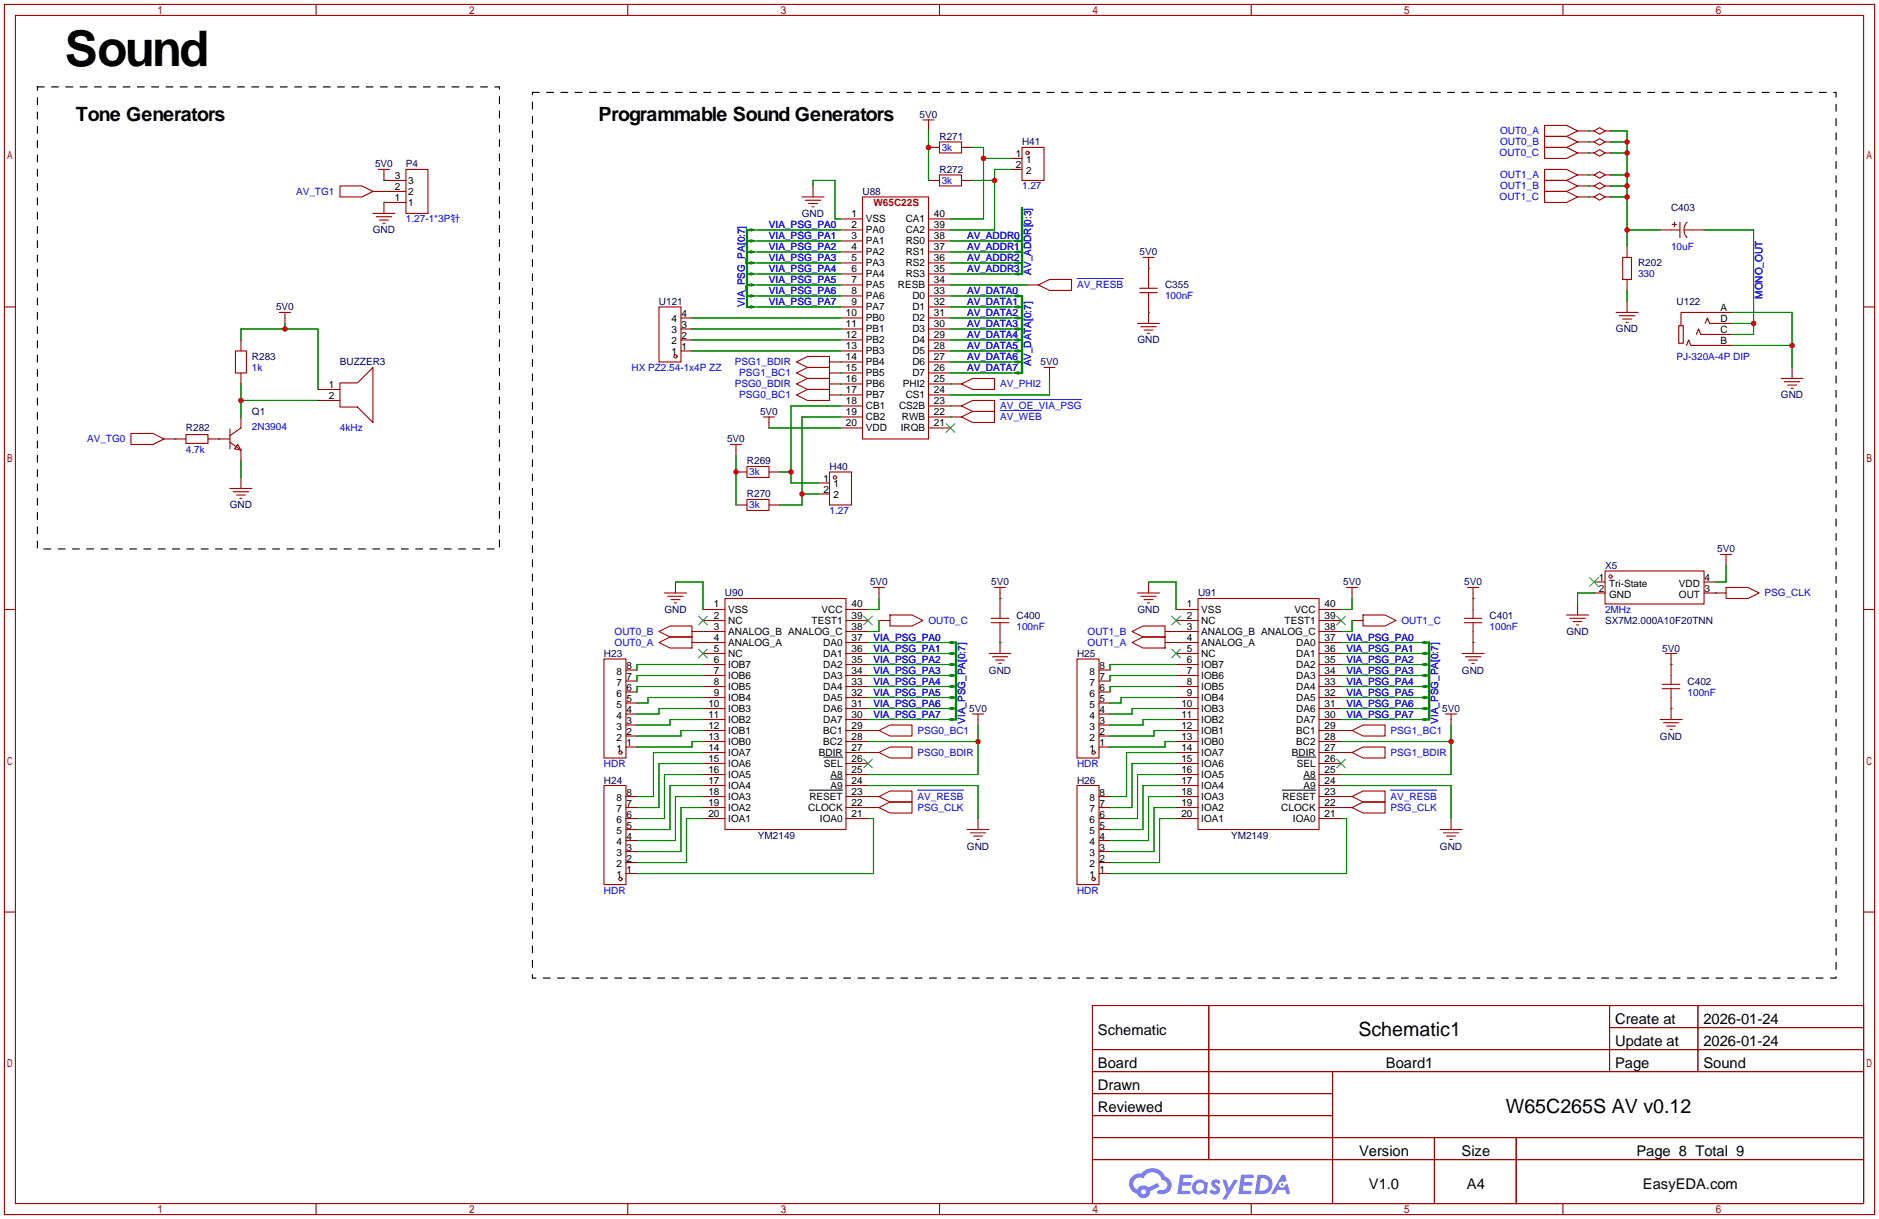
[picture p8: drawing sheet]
<svg xmlns="http://www.w3.org/2000/svg" width="434mm" height="281mm" viewBox="0 0 434 281" stroke-linecap="round" stroke-linejoin="round" font-family="sans-serif">
<g fill="none" stroke="#a10000" stroke-width=".25">
<path d="M1 1h431.8v279.4h-431.8zM3.6 3.6h426.7v274.3h-426.7zM73 1v2.6M144.9 1v2.6M216.9 1v2.6M288.9 1v2.6M360.8 1v2.6M1 70.9h2.6M430.3 70.9h2.5M1 140.7h2.6M430.3 140.7h2.5M1 210.6h2.6"/>
<path d="M430.3 210.6h2.5M252.2 232.2h178.1v45.7h-178.1zM279.1 232.2v35.5M371.6 232.2v15.2M371.6 237.2h58.7M392 232.2v15.2M252.2 242.3h178.1M252.2 247.4h178.1M252.2 252.5h55.5M252.2 257.6h55.5M307.7 247.4v30.5M73 277.9v2.5"/>
<path d="M144.9 277.9v2.5M216.9 277.9v2.5M252.2 262.6h178.1M252.2 267.7h178.1M288.9 277.9v2.5M331.2 262.6v15.3M350.1 262.6v15.3M360.8 277.9v2.5"/>
</g>
<g fill="#5487ff">
<path d="M280 272.6a1.3 1.3 0 0 1 1.8 .2l-.4 .7a.54 .54 0 0 0-.9-.3l.1 .2a1.28 1.28 0 0 1 .8 2 1.53 1.53 0 0 1-2.2-.2l.5-.6 .8 .4a.31 .31 0 0 0 .4-.3 .31 .31 0 0 0-.3-.3 1.12 1.12 0 0 1-.6-1.8z"/>
<path d="M282.2 272.4h.9l.6 1.9 1.2-1.9h.9l-2.7 4.5h-.9l1-1.7z"/>
<path d="M272.5 271.2h2.2a.46 .46 0 0 1 .5 .1 .46 .46 0 0 1 .1 .5l-.3 .2h-1.8l-.1 .9h1.6a.4 .4 0 0 1 .4 .5 .4 .4 0 0 1-.4 .3h-1.7l-.2 1.2h1.4a.46 .46 0 0 1 .5 .1 .46 .46 0 0 1 .1 .5l-.3 .2h-2.7z"/>
<path d="M286.6 271.2h2.2a.47 .47 0 0 1 .5 .1 .47 .47 0 0 1 .1 .5l-.3 .2h-1.8l-.1 .9h1.6a.4 .4 0 0 1 .4 .5 .4 .4 0 0 1-.4 .3h-1.7l-.2 1.2h1.4a.46 .46 0 0 1 .5 .1 .46 .46 0 0 1 .1 .5l-.3 .2h-2.7z"/>
<path d="M296 271.2h.7l.4 1.4-.7 .3a.75 .75 0 0 0-1.1 .3 .75 .75 0 0 0 .5 1 .75 .75 0 0 0 .9-.6l.5-.3 .7 2.4h-.9l-.2-1h-1.9l-.5 1h-.9z"/>
<path d="M290.4 271.2l-.7 4.5h1.5a2.27 2.27 0 0 0 2.6-2.3 2.27 2.27 0 0 0-2.7-2.2zM291.1 272a1.5 1.5 0 0 1 1.8 1.5 1.5 1.5 0 0 1-1.9 1.4h-.3z"/>
<path d="M275.8 272.8a1.6 1.6 0 0 0-.3 2.3 1.6 1.6 0 0 0 2.3 .2l.8 .4 .3-2.5-.2-.3h-.5a1.58 1.58 0 0 0-2.4-.1zM276.4 273.4a.99 .99 0 0 1 1.6 .5 .99 .99 0 0 1-1.3 1.1 .98 .98 0 0 1-.3-1.6z"/>
<path d="M261.4 271.6a2.37 2.37 0 0 0 1.2 4 1.54 1.54 0 0 0 1.7 1 1.54 1.54 0 0 0 1.3-1.6l2.1-1.1-.5-.8-2 1.1a1.57 1.57 0 0 0-2.6 .5 1.5 1.5 0 0 1-.8-2.1 1.5 1.5 0 0 1 2.2-.6 2.23 2.23 0 0 1 2.3-1.4 2.23 2.23 0 0 1 2 1.9 1.16 1.16 0 0 1 1.2 1 1.16 1.16 0 0 1-1.1 1.3h-.6a.47 .47 0 0 0-.6 .4 .47 .47 0 0 0 .4 .5 2.14 2.14 0 0 0 2.7-1.3 2.14 2.14 0 0 0-1.3-2.8 3.2 3.2 0 0 0-5.5-.7l-1.1 .1zM263.4 275.2a.6 .6 0 0 1 1.2 0 .6 .6 0 0 1-1.2 0z"/>
<circle cx="296" cy="273.5" r=".28"/>
</g>
<g fill="none" stroke="#a10000" stroke-width=".25">
<path d="M87.4 39.1h2.5M88.6 39.1v2.6h5.1M93.7 39.1h5.1v10.2h-5.1zM213.1 27.7h2.5M214.4 34h2.5M214.4 27.7v2.5M216.9 32.8h5.1v2.5h-5.1zM222 34h2.5M233.4 39.1h2.6M233.4 36.6h2.6M236 34h5v7.7h-5zM356.6 29h5.1l2.5 1.2-2.5 1.3h-5.1z"/>
<path d="M356.6 31.5h5.1l2.5 1.3-2.5 1.2h-5.1zM356.6 34h5.1l2.5 1.3-2.5 1.3h-5.1zM356.6 39.1h5.1l2.5 1.3-2.5 1.3h-5.1zM364.2 30.2h3.8M364.2 32.8h3.8M364.2 35.3h3.8M368 30.2l1.3-.7 1.3 .7-1.3 .8zM368 32.8l1.3-.8 1.3 .8-1.3 .7zM368 35.3l1.3-.8 1.3 .8-1.3 .8zM370.6 30.2h1.3M370.6 32.8h1.3M370.6 35.3h1.3"/>
<path d="M78.5 42.9h5.1l2.5 1.3-2.5 1.3h-5.1zM86.1 44.2h7.6M86.1 49.3h5.1M86.9 50h3.5M87.6 50.8h2.1M88.4 51.6h.5M93.7 46.7h-5.1v2.6M185.2 45.5h5M185.9 46.2h3.6M186.7 47h2M187.5 47.8h.5M187.7 42.9v2.6"/>
<path d="M194.1 50.5h5M194.1 53.1h5M194.1 55.6h5M194.1 58.2h5M199.1 45.5h15.3v55.8h-15.3zM214.4 50.5h5.1M214.4 53.1h5.1M214.4 55.6h5.1M214.4 58.2h5.1M214.4 41.7h2.5M216.9 40.4h5.1v2.5h-5.1zM222 41.7h2.5"/>
<path d="M263.9 59.4h2.5M265.2 59.4v7.1M356.6 41.7h5.1l2.5 1.2-2.5 1.3h-5.1zM356.6 44.2h5.1l2.5 1.3-2.5 1.2h-5.1zM364.2 45.5h3.8M364.2 40.4h3.8M364.2 42.9h3.8M368 40.4l1.3-.8 1.3 .8-1.3 .7zM368 42.9l1.3-.7 1.3 .7-1.3 .8zM368 45.5l1.3-.8 1.3 .8-1.3 .7zM370.6 45.5h1.3M370.6 40.4h1.3"/>
<path d="M370.6 42.9h1.3M374.6 59.4h2.1v5.1h-2.1zM375.7 56.9v2.5M383.3 53.1h4.6M386.1 51.8h1M386.6 51.3v1M387.9 51.3v3.6M388.9 53.1h4.5M389.5 51.3a2.54 2.54 0 0 0 0 3.5M55.6 78.5v2.5M64.5 72.1h2.6M65.8 72.1v2.6"/>
<path d="M152.1 70.9h5.1v12.7h-5.1zM157.2 73.4h2.6M157.2 75.9h2.6M157.2 78.5h2.6M194.1 60.7h5M194.1 63.2h5M194.1 65.8h5M194.1 68.3h5M194.1 70.9h5M194.1 73.4h5M194.1 75.9h5M194.1 78.5h5"/>
<path d="M214.4 60.7h5.1M214.4 63.2h5.1M214.4 65.8h5.1M214.4 68.3h5.1M214.4 70.9h5.1M214.4 73.4h5.1M214.4 75.9h5.1M214.4 78.5h5.1M237.2 65.8h2.6M239.8 65.8l2.5-1.3h5.1v2.6h-5.1zM262.6 74.7h5.1M263.1 67.6h4.1"/>
<path d="M263.1 66.5h4.1M263.4 75.4h3.6M264.2 76.2h2M264.9 77h.5M265.2 67.6v7.1M373.1 72.1h5.1M373.9 72.9h3.5M374.6 73.7h2.1M375.4 74.4h.5M375.7 64.5v2.6M375.7 69.6v2.5M387.6 75.2h1v4h-1z"/>
<path d="M389.4 79.8l.5-1.3 .5 1.3h9.4M391.7 77.2l.5-1.3 .5 1.3h7.1M393.7 74.7l.5-1.3 .5 1.3h5.1M399.8 72.1h-11.7v3.1M53.1 99.1v4.5M54.4 81h2.5v5.1h-2.5zM55.6 86.1v2.5M55.6 96.3v2.5l-2.5 1.8M73.4 92.5h5.1M73.4 89.9h5.1M78.5 88.4h4l3.6-3.6v12.7l-3.6-3.5h-4zM157.2 81h2.6"/>
<path d="M176.3 96.3h2.5M177.5 96.3v2.5M183.9 91.2l2.5-1.3h5.1v2.6h-5.1zM183.9 88.6l2.5-1.2h5.1v2.5h-5.1zM183.9 86.1l2.5-1.3h5.1v2.6h-5.1zM183.9 83.6l2.5-1.3h5.1v2.5h-5.1zM191.5 83.6h7.6M191.5 86.1h7.6M191.5 88.6h7.6M191.5 91.2h7.6M194.1 81h5M194.1 93.7h5"/>
<path d="M194.1 96.3h5M194.1 98.8h5M214.4 81h5.1M214.4 83.6h5.1M214.4 86.1h5.1M214.4 88.6h7.6M214.4 91.2h5.1M214.4 93.7h7.6M214.4 96.3h7.6M214.4 98.8h5.1M222 88.6l2.5-1.2h5.1v2.5h-5.1zM222 96.3l2.5-1.3h5.1v2.5h-5.1z"/>
<path d="M222 93.7l2.5-1.2h5.1v2.5h-5.1zM241 84.8h2.6M242.3 84.8v2.6M411.2 87.4h5.1M412 88.1h3.5M412.7 88.9h2.1M413.5 89.7h.5M413.8 84.8v2.6M30.2 100.1h5.1l2.5 1.2-2.5 1.3h-5.1zM37.8 101.3h5.1M42.9 100.3h5.1v2.1h-5.1zM48 101.3h5.1"/>
<path d="M53.1 112.8h5.1M53.1 102.1l2.5 1.8M53.8 113.5h3.6M54.6 114.3h2M54.9 102.6l.7 1.3-1.5-.3zM55.4 115.1h.5M55.6 103.9v2.5M55.6 110.2v2.6M168.7 102.6h2.5M169.9 109h2.6M169.9 116.6h2.6M169.9 102.6v2.6"/>
<path d="M172.5 107.7h5v2.5h-5zM172.5 115.3h5v2.6h-5zM177.5 109h2.6M177.5 116.6h2.6M189 111.5h2.5M189 114h2.5M191.5 109h5.1v7.6h-5.1zM153.4 136.9h5.1M154.2 137.7h3.5M154.9 138.4h2.1M155.7 139.2h.5M156 134.4v2.5"/>
<path d="M167.4 138.2h27.9v53.3h-27.9zM201.7 135.6h2.5M202.9 135.6v2.6M229.6 135.6h2.6M230.9 135.6v7.1M262.6 136.9h5.1M263.4 137.7h3.6M264.2 138.4h2M264.9 139.2h.5M265.2 134.4v2.5M276.6 138.2h27.9v53.3h-27.9zM310.9 135.6h2.5"/>
<path d="M312.2 135.6v2.6M338.8 135.6h2.6M340.1 135.6v7.1M364.2 139.4v2.6M368 134.4h2.6M368 136.9h2.6M370.6 131.8h22.8v7.6h-22.8zM393.4 134.4h2.6M393.4 136.9h5.1M397.3 128h2.5M398.5 135.6h5.1l2.5 1.3-2.5 1.3h-5.1zM398.5 128v2.6"/>
<path d="M139.4 152.1h5.1v22.9h-5.1zM144.5 159.8h2.6M144.5 157.2h2.6M144.5 154.7h2.6M152.1 145.8l2.6-1.3h5.1v2.6h-5.1zM152.1 148.3l2.6-1.2h5.1v2.5h-5.1zM159.8 145.8h7.6M159.8 148.3h7.6M162.3 140.7h5.1M162.3 143.3h5.1M162.3 150.9h5.1M162.3 153.4h5.1"/>
<path d="M162.3 156h5.1M162.3 158.5h5.1M195.3 140.7h5.1M195.3 143.3h5.1M195.3 145.8h5.1M195.3 148.3h5.1M195.3 150.9h5.1M195.3 153.4h5.1M195.3 156h5.1M195.3 158.5h5.1M202.9 143.3h2.6M205.5 142h5.1l2.5 1.3-2.5 1.2h-5.1z"/>
<path d="M228.3 150.9h5.1M228.9 143.8h4M228.9 142.7h4M229.1 151.6h3.6M229.9 152.4h2M230.6 153.2h.5M230.9 143.8v7.1M248.7 152.1h5v22.9h-5zM253.7 159.8h2.6M253.7 157.2h2.6M253.7 154.7h2.6M261.4 145.8l2.5-1.3h5.1v2.6h-5.1z"/>
<path d="M261.4 148.3l2.5-1.2h5.1v2.5h-5.1zM269 145.8h7.6M269 148.3h7.6M271.5 140.7h5.1M271.5 143.3h5.1M271.5 150.9h5.1M271.5 153.4h5.1M271.5 156h5.1M271.5 158.5h5.1M304.5 140.7h5.1M304.5 143.3h5.1M304.5 145.8h5.1"/>
<path d="M304.5 148.3h5.1M304.5 150.9h5.1M304.5 153.4h5.1M304.5 156h5.1M304.5 158.5h5.1M312.2 143.3h2.5M314.7 142h5.1l2.5 1.3-2.5 1.2h-5.1zM337.6 150.9h5M338.1 143.8h4M338.1 142.7h4M338.3 151.6h3.6M339.1 152.4h2"/>
<path d="M339.9 153.2h.5M340.1 143.8v7.1M361.7 142h5.1M362.5 142.7h3.5M363.2 143.5h2.1M364 144.3h.5M383.8 159h4.1M383.8 158h4.1M384.6 150.9h2.5M385.8 150.9v7.1M385.8 159v7.1M144.5 164.8h2.6"/>
<path d="M144.5 172.5h2.6M144.5 169.9h2.6M144.5 167.4h2.6M144.5 162.3h2.6M162.3 161h5.1M162.3 163.6h5.1M162.3 166.1h5.1M162.3 168.7h5.1M162.3 171.2h5.1M162.3 173.7h5.1M162.3 176.3h5.1M162.3 178.8h5.1"/>
<path d="M195.3 161h5.1M195.3 163.6h5.1M195.3 166.1h5.1M195.3 168.7h7.6M195.3 171.2h5.1M195.3 173.7h7.6M195.3 176.3h5.1M195.3 178.8h5.1M202.9 173.7l2.6-1.2h5.1v2.5h-5.1zM202.9 168.7l2.6-1.3h5.1v2.5h-5.1zM224.5 164.8h2.6M225.8 164.8v2.6"/>
<path d="M253.7 164.8h2.6M253.7 172.5h2.6M253.7 169.9h2.6M253.7 167.4h2.6M253.7 162.3h2.6M271.5 161h5.1M271.5 163.6h5.1M271.5 166.1h5.1M271.5 168.7h5.1M271.5 171.2h5.1M271.5 173.7h5.1M271.5 176.3h5.1"/>
<path d="M271.5 178.8h5.1M304.5 161h5.1M304.5 163.6h5.1M304.5 166.1h5.1M304.5 168.7h7.7M304.5 171.2h5.1M304.5 173.7h7.7M304.5 176.3h5.1M304.5 178.8h5.1M312.2 173.7l2.5-1.2h5.1v2.5h-5.1zM312.2 168.7l2.5-1.3h5.1v2.5h-5.1zM333.8 164.8h2.5"/>
<path d="M335 164.8v2.6M383.3 166.1h5.1M384 166.9h3.6M384.8 167.6h2M385.6 168.4h.5M139.4 181.4h5.1v22.8h-5.1zM144.5 183.9h2.6M144.5 186.4h2.6M144.5 189h2.6M144.5 191.5h2.6M144.5 199.1h2.6M144.5 196.6h2.6"/>
<path d="M144.5 194.1h2.6M162.3 181.4h5.1M162.3 183.9h5.1M162.3 186.4h5.1M162.3 189h5.1M195.3 181.4h5.1M195.3 183.9h7.6M195.3 186.4h7.6M195.3 189h5.1M202.9 186.4l2.6-1.2h5.1v2.5h-5.1zM202.9 183.9l2.6-1.3h5.1v2.6h-5.1zM223.3 191.5h5"/>
<path d="M224 192.3h3.6M224.8 193h2M225.6 193.8h.5M225.8 189v2.5M248.7 181.4h5v22.8h-5zM253.7 183.9h2.6M253.7 186.4h2.6M253.7 189h2.6M253.7 191.5h2.6M253.7 199.1h2.6M253.7 196.6h2.6M253.7 194.1h2.6"/>
<path d="M271.5 181.4h5.1M271.5 183.9h5.1M271.5 186.4h5.1M271.5 189h5.1M304.5 181.4h5.1M304.5 183.9h7.7M304.5 186.4h7.7M304.5 189h5.1M312.2 186.4l2.5-1.2h5.1v2.5h-5.1zM312.2 183.9l2.5-1.3h5.1v2.6h-5.1zM332.5 191.5h5.1M333.2 192.3h3.6"/>
<path d="M334 193h2M334.8 193.8h.5M335 189v2.5M144.5 201.7h2.6M253.7 201.7h2.6"/>
<circle cx="237.2" cy="35.3" r=".38"/>
<circle cx="156" cy="82.3" r=".38"/>
<circle cx="192.8" cy="110.2" r=".38"/>
<circle cx="371.9" cy="133.1" r=".38"/>
<circle cx="143.3" cy="173.7" r=".38"/>
<circle cx="252.5" cy="173.7" r=".38"/>
<circle cx="143.3" cy="202.9" r=".38"/>
<circle cx="252.5" cy="202.9" r=".38"/>
</g>
<g fill="none" stroke="#3c3" stroke-width=".25">
<path d="M218.4 97.8l2.1 2M220.5 97.8l-2.1 2M367 133.3l2.1 2.1M369.1 133.3l-2.1 2.1M161.3 142.2l2 2.1M161.3 149.9l2 2M163.3 142.2l-2 2.1M163.3 149.9l-2 2M199.4 142.2l2 2.1M201.4 142.2l-2 2.1M270.5 142.2l2 2.1M270.5 149.9l2 2"/>
<path d="M272.5 142.2l-2 2.1M272.5 149.9l-2 2M308.6 142.2l2 2.1M310.6 142.2l-2 2.1M199.4 175.3l2 2M201.4 175.3l-2 2M308.6 175.3l2 2M310.6 175.3l-2 2"/>
</g>
<path d="M172.5 53.1v17.8M236 48v15.2M236 68.3v17.8M220.7 148.3v17.8M329.9 148.3v17.8" fill="none" stroke="#008700" stroke-width=".51"/>
<g fill="none" stroke="#008700" stroke-width=".25">
<path d="M214.4 30.2v11.5M224.5 34h2.6v16.5h-7.6M227.1 36.6h6.3M233.4 39.1h-3.8v14h-10.1M366.8 30.2h.1M366.8 32.8h.1M366.8 35.3h.1M371.9 30.2h3.8v26.7M371.9 35.3h3.8M371.9 32.8h3.8M88.6 44.2h.1M88.6 46.7h.1"/>
<path d="M88.6 41.7h.1M174.2 55.6h19.9M174.2 58.2h19.9M174.2 53.1h19.9M187.7 42.9v-1.2h5.1v8.8h1.3M219.5 55.6h14.7M219.5 58.2h14.7M224.5 41.7h5.1M366.8 40.4h.1M366.8 42.9h.1M366.8 45.5h.1M371.9 45.5h3.8"/>
<path d="M371.9 42.9h3.8M371.9 40.4h3.8M375.7 53.1h7.6M393.4 53.1h11.5v24.1h-5.1M55.6 78.5v-2.6h17.8v14M65.8 74.7v1.2M159.8 73.4h34.3M159.8 75.9h34.3M159.8 78.5h34.3M174.2 68.3h19.9M174.2 70.9h19.9M174.2 60.7h19.9"/>
<path d="M174.2 63.2h19.9M174.2 65.8h19.9M219.5 68.3h14.7M219.5 70.9h14.7M219.5 73.4h14.7M219.5 75.9h14.7M219.5 78.5h14.7M219.5 60.7h14.7M219.5 63.2h14.7M219.5 65.8h17.7M265.2 62h.1M265.2 72.1h.1"/>
<path d="M375.7 67.1v2.5M399.8 72.1h14v12.7M399.8 79.8h14M399.8 74.7h5.1M55.6 88.6v7.7M55.6 92.5h17.8M159.8 81h34.3M177.5 98.8h16.6M194.1 91.2h.1M194.1 88.6h.1M194.1 86.1h.1M194.1 83.6h.1"/>
<path d="M194.1 96.3h-8.9v20.3h-5.1M194.1 93.7h-11.5v17.8h6.4M219.5 88.6h.1M219.5 96.3h.1M219.5 93.7h.1M219.5 81h14.7M219.5 83.6h14.7M219.5 86.1h14.7M242.3 87.4v3.8h-22.8M40.4 101.3h.1M50.5 101.3h.1M55.6 106.4v3.8"/>
<path d="M169.9 105.2v11.4M180.1 109h2.5M185.2 114h3.8M156 134.4h6.3v6.3M202.9 138.2v2.5h-2.5M230.9 138.2h.1M265.2 134.4h6.3v6.3M312.2 138.2v2.5h-2.6M340.1 138.2h.1M368 136.9h-3.8v2.5M396 136.9h.1M398.5 130.6v3.8h-2.5"/>
<path d="M162.3 145.8h.1M162.3 148.3h.1M162.3 153.4h-15.2v1.3M162.3 156h-15.2v1.2M162.3 158.5h-15.2v1.3M200.4 148.3h18.5M200.4 150.9h18.5M200.4 153.4h18.5M200.4 156h18.5M200.4 158.5h18.5M202.9 143.3v2.5h-2.5M230.9 148.3h.1"/>
<path d="M271.5 145.8h.1M271.5 148.3h.1M271.5 153.4h-15.2v1.3M271.5 156h-15.2v1.2M271.5 158.5h-15.2v1.3M309.6 148.3h18.6M309.6 150.9h18.6M309.6 153.4h18.6M309.6 156h18.6M309.6 158.5h18.6M312.2 143.3v2.5h-2.6M340.1 148.3h.1"/>
<path d="M385.8 153.4h.1M162.3 178.8h-8.9v10.2h-6.3M162.3 171.2h-2.5v1.3h-12.7M162.3 161h-12.7v1.3h-2.5M162.3 163.6h-10.2v1.2h-5M162.3 166.1h-7.6v1.3h-7.6M162.3 176.3h-10.2v10.1h-5M162.3 168.7h-5.1v1.2h-10.1M162.3 173.7h-11.4v10.2h-3.8M200.4 168.7h.1M200.4 173.7h.1M200.4 171.2h25.4"/>
<path d="M200.4 161h18.5M200.4 163.6h18.5M200.4 166.1h18.5M225.8 167.4v11.4h-25.4M271.5 178.8h-8.9v10.2h-6.3M271.5 171.2h-2.5v1.3h-12.7M271.5 161h-12.7v1.3h-2.5M271.5 163.6h-10.1v1.2h-5.1M271.5 166.1h-7.6v1.3h-7.6M271.5 168.7h-5.1v1.2h-10.1M271.5 173.7h-11.4v10.2h-3.8M271.5 176.3h-10.1v10.1h-5.1"/>
<path d="M309.6 168.7h.1M309.6 173.7h.1M309.6 171.2h25.4M309.6 161h18.6M309.6 163.6h18.6M309.6 166.1h18.6M335 167.4v11.4h-25.4M385.8 163.6h.1M162.3 181.4h-7.6v10.1h-7.6M162.3 186.4h-5.1v10.2h-10.1M162.3 183.9h-6.3v10.2h-8.9M162.3 189h-3.8v10.1h-11.4"/>
<path d="M200.4 186.4h.1M200.4 183.9h.1M200.4 181.4h25.4v7.6M200.4 189h1.3v12.7h-54.6M271.5 181.4h-7.6v10.1h-7.6M271.5 183.9h-6.3v10.2h-8.9M271.5 186.4h-5.1v10.2h-10.1M271.5 189h-3.8v10.1h-11.4M309.6 186.4h.1M309.6 183.9h.1M309.6 181.4h25.4v7.6M309.6 189h1.3v12.7h-54.6"/>
</g>
<g fill="#008700" stroke="#008700" stroke-width=".25">
<path d="M234.2 68.3l.7-.2 1.1 .2-1.1 .3z"/>
<path d="M234.2 70.9l.7-.3 1.1 .3-1.1 .2z"/>
<path d="M234.2 73.4l.7-.2 1.1 .2-1.1 .3z"/>
<path d="M234.2 75.9l.7-.2 1.1 .2-1.1 .3z"/>
<path d="M234.2 78.5l.7-.3 1.1 .3-1.1 .2z"/>
<path d="M234.2 81l.7-.2 1.1 .2-1.1 .3z"/>
<path d="M234.2 83.6l.7-.3 1.1 .3-1.1 .2z"/>
<path d="M234.2 86.1l.7-.2 1.1 .2-1.1 .3z"/>
<path d="M234.2 55.6l.7-.2 1.1 .2-1.1 .3z"/>
<path d="M234.2 58.2l.7-.3 1.1 .3-1.1 .2z"/>
<path d="M234.2 60.7l.7-.2 1.1 .2-1.1 .3z"/>
<path d="M234.2 63.2l.7-.2 1.1 .2-1.1 .3z"/>
<path d="M172.5 53.1l1-.3 .7 .3-.7 .2z"/>
<path d="M172.5 55.6l1-.2 .7 .2-.7 .3z"/>
<path d="M172.5 58.2l1-.3 .7 .3-.7 .2z"/>
<path d="M172.5 60.7l1-.2 .7 .2-.7 .3z"/>
<path d="M172.5 63.2l1-.2 .7 .2-.7 .3z"/>
<path d="M172.5 65.8l1-.3 .7 .3-.7 .2z"/>
<path d="M172.5 68.3l1-.2 .7 .2-.7 .3z"/>
<path d="M172.5 70.9l1-.3 .7 .3-.7 .2z"/>
<path d="M218.9 148.3l.8-.2 1 .2-1 .3z"/>
<path d="M218.9 150.9l.8-.3 1 .3-1 .2z"/>
<path d="M218.9 153.4l.8-.2 1 .2-1 .3z"/>
<path d="M218.9 156l.8-.3 1 .3-1 .2z"/>
<path d="M218.9 158.5l.8-.3 1 .3-1 .3z"/>
<path d="M218.9 161l.8-.2 1 .2-1 .3z"/>
<path d="M218.9 163.6l.8-.3 1 .3-1 .2z"/>
<path d="M218.9 166.1l.8-.2 1 .2-1 .3z"/>
<path d="M328.2 148.3l.7-.2 1 .2-1 .3z"/>
<path d="M328.2 150.9l.7-.3 1 .3-1 .2z"/>
<path d="M328.2 153.4l.7-.2 1 .2-1 .3z"/>
<path d="M328.2 156l.7-.3 1 .3-1 .2z"/>
<path d="M328.2 158.5l.7-.3 1 .3-1 .3z"/>
<path d="M328.2 161l.7-.2 1 .2-1 .3z"/>
<path d="M328.2 163.6l.7-.3 1 .3-1 .2z"/>
<path d="M328.2 166.1l.7-.2 1 .2-1 .3z"/>
</g>
<path d="M248.7 64.3h10.6M230.9 94.8h9.6M230.9 92.2h18.9M211.8 182.4h10.7M321.1 182.4h10.6" fill="none" stroke="#00f" stroke-width=".23"/>
<path d="M190.2 174.8h4.4M191.7 179.9h2.9M299.4 174.8h4.4M301 179.9h2.8M186.9 182.4h7.7M296.1 182.4h7.7" fill="none" stroke="#000" stroke-width=".23"/>
<path d="M8.6 20.1h106.7v106.6h-106.7zM122.9 21.3h301v204.5h-301z" fill="none" stroke="#000" stroke-width=".25" stroke-dasharray="1.5 1.8"/>
<g fill="#c00">
<circle cx="225.8" cy="171.2" r=".63"/>
<circle cx="335" cy="171.2" r=".63"/>
<circle cx="413.8" cy="79.8" r=".63"/>
<circle cx="404.9" cy="74.7" r=".63"/>
<circle cx="375.7" cy="53.1" r=".63"/>
<circle cx="375.7" cy="45.5" r=".63"/>
<circle cx="375.7" cy="42.9" r=".63"/>
<circle cx="375.7" cy="40.4" r=".63"/>
<circle cx="375.7" cy="35.3" r=".63"/>
<circle cx="375.7" cy="32.8" r=".63"/>
<circle cx="169.9" cy="109" r=".63"/>
<circle cx="185.2" cy="114" r=".63"/>
<circle cx="182.6" cy="109" r=".63"/>
<circle cx="214.4" cy="34" r=".63"/>
<circle cx="229.6" cy="41.7" r=".63"/>
<circle cx="227.1" cy="36.6" r=".63"/>
<circle cx="55.6" cy="92.5" r=".63"/>
<circle cx="65.8" cy="75.9" r=".63"/>
</g>
<text font-size="11.3" x="15" y="15.3">Sound</text>
<g font-size="4.5">
<text x="17.5" y="28">Tone Generators</text>
<text x="138.2" y="28">Programmable Sound Generators</text>
<text x="313.6" y="239.2">Schematic1</text>
<text x="347.7" y="257">W65C265S AV v0.12</text>
</g>
<g font-size="3.4">
<text x="253.5" y="238.9">Schematic</text>
<text x="372.9" y="236.4">Create at</text>
<text x="393.3" y="236.4">2026-01-24</text>
<text x="372.9" y="241.4">Update at</text>
<text x="393.3" y="241.4">2026-01-24</text>
<text x="253.5" y="246.5">Board</text>
<text x="253.5" y="251.6">Drawn</text>
<text x="320" y="246.5">Board1</text>
<text x="372.9" y="246.5">Page</text>
<text x="393.3" y="246.5">Sound</text>
<text x="253.5" y="256.7">Reviewed</text>
<text x="313.8" y="266.8">Version</text>
<text x="337.4" y="266.8">Size</text>
<text x="377.8" y="266.8">Page 8 Total 9</text>
<text x="316.1" y="274.5">V1.0</text>
<text x="338.7" y="274.5">A4</text>
<text x="379.3" y="274.5">EasyEDA.com</text>
</g>
<g font-size="2.3" fill="#000080">
<text x="212.3" y="27.2">5V0</text>
<text x="216.9" y="32.3">R271</text>
<text x="236" y="33.6">H41</text>
<text x="86.6" y="38.7">5V0</text>
<text x="93.7" y="38.7">P4</text>
<text x="216.9" y="39.9">R272</text>
<text x="199.1" y="45">U88</text>
<text x="86.1" y="53.9">GND</text>
<text x="185.1" y="50.1">GND</text>
<text x="385.8" y="48.8">C403</text>
<text x="263.1" y="59">5V0</text>
<text x="378.2" y="61.5">R202</text>
<text x="63.7" y="71.7">5V0</text>
<text x="152.1" y="70.4">U121</text>
<text x="269" y="66.6">C355</text>
<text x="387.1" y="70.4">U122</text>
<text x="373.1" y="76.8">GND</text>
<text x="58.2" y="83.1">R283</text>
<text x="262.6" y="79.3">GND</text>
<text x="78.5" y="84.4">BUZZER3</text>
<text x="240.3" y="84.4">5V0</text>
<text x="58.2" y="95.8">Q1</text>
<text x="175.5" y="95.8">5V0</text>
<text x="411.2" y="92">GND</text>
<text x="42.9" y="99.6">R282</text>
<text x="167.9" y="102.2">5V0</text>
<text x="172.5" y="107.2">R269</text>
<text x="191.5" y="108.5">H40</text>
<text x="53.1" y="117.4">GND</text>
<text x="172.5" y="114.9">R270</text>
<text x="370.6" y="131.4">X5</text>
<text x="396.5" y="127.6">5V0</text>
<text x="167.4" y="137.7">U90</text>
<text x="200.9" y="135.2">5V0</text>
<text x="228.8" y="135.2">5V0</text>
<text x="276.6" y="137.7">U91</text>
<text x="310.1" y="135.2">5V0</text>
<text x="338.1" y="135.2">5V0</text>
<text x="153.4" y="141.5">GND</text>
<text x="234.7" y="142.8">C400</text>
<text x="262.6" y="141.5">GND</text>
<text x="343.9" y="142.8">C401</text>
<text x="361.7" y="146.6">GND</text>
<text x="370.6" y="144.1">SX7M2.000A10F20TNN</text>
<text x="139.4" y="151.7">H23</text>
<text x="228.3" y="155.5">GND</text>
<text x="248.7" y="151.7">H25</text>
<text x="337.5" y="155.5">GND</text>
<text x="383.8" y="150.4">5V0</text>
<text x="389.6" y="158">C402</text>
<text x="223.8" y="164.4">5V0</text>
<text x="333" y="164.4">5V0</text>
<text x="383.3" y="170.7">GND</text>
<text x="139.4" y="180.9">H24</text>
<text x="248.7" y="180.9">H26</text>
<text x="175" y="193.6">YM2149</text>
<text x="223.2" y="196.1">GND</text>
<text x="284.2" y="193.6">YM2149</text>
<text x="332.5" y="196.1">GND</text>
</g>
<g font-size="2.3" fill="#00f">
<text x="217.4" y="34.8">3k</text>
<text x="346.4" y="31">OUT0_A</text>
<text x="346.4" y="33.6">OUT0_B</text>
<text x="346.2" y="36.1">OUT0_C</text>
<text x="346.4" y="41.2">OUT1_A</text>
<text x="68.4" y="45">AV_TG1</text>
<text x="217.4" y="42.5">3k</text>
<text x="236" y="43.7">1.27</text>
<text x="346.2" y="46.3">OUT1_C</text>
<text x="346.4" y="43.7">OUT1_B</text>
<text x="93.7" y="51.4">1.27-1*3P针</text>
<text x="177.5" y="52.6">VIA_PSG_PA0</text>
<text x="177.5" y="55.2">VIA_PSG_PA1</text>
<text x="177.5" y="57.7">VIA_PSG_PA2</text>
<text x="223.3" y="55.2">AV_ADDR0</text>
<text x="223.3" y="57.7">AV_ADDR1</text>
<text x="385.8" y="57.7">10uF</text>
<text x="177.5" y="60.2">VIA_PSG_PA3</text>
<text x="177.5" y="62.8">VIA_PSG_PA4</text>
<text x="177.5" y="65.3">VIA_PSG_PA5</text>
<text x="223.3" y="60.2">AV_ADDR2</text>
<text x="223.3" y="62.8">AV_ADDR3</text>
<text x="238" y="63.4" transform="rotate(-90 238 63.4)">AV_ADDR[0:3]</text>
<text x="378.2" y="64.1">330</text>
<text x="172" y="70.9" transform="rotate(-90 172 70.9)">VIA_PSG_PA[0:7]</text>
<text x="177.5" y="67.9">VIA_PSG_PA6</text>
<text x="177.5" y="70.4">VIA_PSG_PA7</text>
<text x="223.3" y="67.9">AV_DATA0</text>
<text x="223.3" y="70.4">AV_DATA1</text>
<text x="248.7" y="66.6">AV_RESB</text>
<text x="269" y="69.1">100nF</text>
<text x="407" y="69" transform="rotate(-90 407 69)">MONO_OUT</text>
<text x="223.3" y="72.9">AV_DATA2</text>
<text x="223.3" y="75.5">AV_DATA3</text>
<text x="223.3" y="78">AV_DATA4</text>
<text x="223.3" y="80.6">AV_DATA5</text>
<text x="223.3" y="83.1">AV_DATA6</text>
<text x="387.1" y="83.1">PJ-320A-4P DIP</text>
<text x="58.2" y="85.6">1k</text>
<text x="145.8" y="85.6">HX PZ2.54-1x4P ZZ</text>
<text x="169.7" y="89.5">PSG0_BDIR</text>
<text x="169.7" y="84.4">PSG1_BDIR</text>
<text x="170.7" y="86.9">PSG1_BC1</text>
<text x="223.3" y="85.6">AV_DATA7</text>
<text x="230.9" y="89.5">AV_PHI2</text>
<text x="238" y="84.6" transform="rotate(-90 238 84.6)">AV_DATA[0:7]</text>
<text x="170.7" y="92">PSG0_BC1</text>
<text x="230.9" y="94.5">AV_OE_VIA_PSG</text>
<text x="58.2" y="99.4">2N3904</text>
<text x="78.5" y="99.6">4kHz</text>
<text x="230.9" y="97.1">AV_WEB</text>
<text x="20.1" y="102.2">AV_TG0</text>
<text x="42.9" y="104.7">4.7k</text>
<text x="173" y="109.8">3k</text>
<text x="173" y="117.4">3k</text>
<text x="191.5" y="118.7">1.27</text>
<text x="407.4" y="137.7">PSG_CLK</text>
<text x="370.6" y="141.5">2MHz</text>
<text x="141.9" y="146.6">OUT0_B</text>
<text x="141.9" y="149.1">OUT0_A</text>
<text x="201.7" y="147.9">VIA_PSG_PA0</text>
<text x="214.4" y="144.1">OUT0_C</text>
<text x="234.7" y="145.3">100nF</text>
<text x="251.1" y="146.6">OUT1_B</text>
<text x="251.1" y="149.1">OUT1_A</text>
<text x="310.9" y="147.9">VIA_PSG_PA0</text>
<text x="323.6" y="144.1">OUT1_C</text>
<text x="343.9" y="145.3">100nF</text>
<text x="201.7" y="150.4">VIA_PSG_PA1</text>
<text x="201.7" y="153">VIA_PSG_PA2</text>
<text x="201.7" y="155.5">VIA_PSG_PA3</text>
<text x="310.9" y="150.4">VIA_PSG_PA1</text>
<text x="310.9" y="153">VIA_PSG_PA2</text>
<text x="310.9" y="155.5">VIA_PSG_PA3</text>
<text x="201.7" y="158">VIA_PSG_PA4</text>
<text x="201.7" y="160.6">VIA_PSG_PA5</text>
<text x="310.9" y="158">VIA_PSG_PA4</text>
<text x="310.9" y="160.6">VIA_PSG_PA5</text>
<text x="389.6" y="160.6">100nF</text>
<text x="201.7" y="163.1">VIA_PSG_PA6</text>
<text x="201.7" y="165.7">VIA_PSG_PA7</text>
<text x="222.8" y="167.1" transform="rotate(-90 222.8 167.1)">VIA_PSG_PA[0:7]</text>
<text x="310.9" y="163.1">VIA_PSG_PA6</text>
<text x="310.9" y="165.7">VIA_PSG_PA7</text>
<text x="332" y="167.1" transform="rotate(-90 332 167.1)">VIA_PSG_PA[0:7]</text>
<text x="211.8" y="169.5">PSG0_BC1</text>
<text x="321.1" y="169.5">PSG1_BC1</text>
<text x="139.4" y="177.1">HDR</text>
<text x="211.8" y="174.5">PSG0_BDIR</text>
<text x="248.7" y="177.1">HDR</text>
<text x="321.1" y="174.5">PSG1_BDIR</text>
<text x="211.8" y="184.7">AV_RESB</text>
<text x="321.1" y="184.7">AV_RESB</text>
<text x="211.8" y="187.2">PSG_CLK</text>
<text x="321.1" y="187.2">PSG_CLK</text>
<text x="139.4" y="206.3">HDR</text>
<text x="248.7" y="206.3">HDR</text>
</g>
<g font-size="2.3">
<text x="91.2" y="41.4">3</text>
<text x="234.6" y="36.3">1</text>
<text x="234.6" y="38.9">2</text>
<text x="236.9" y="37.6">1</text>
<text x="236.9" y="40.2">2</text>
<text x="91.2" y="46.5">1</text>
<text x="91.2" y="44">2</text>
<text x="94.2" y="47.5">1</text>
<text x="94.2" y="45">2</text>
<text x="94.2" y="42.4">3</text>
<text x="196.6" y="50.1">1</text>
<text x="196.6" y="52.6">2</text>
<text x="199.9" y="51.4">VSS</text>
<text x="199.9" y="53.9">PA0</text>
<text x="209.1" y="53.9">CA2</text>
<text x="209.1" y="51.4">CA1</text>
<text x="215.6" y="52.6">39</text>
<text x="215.6" y="50.1">40</text>
<text x="196.6" y="55.2">3</text>
<text x="196.6" y="57.7">4</text>
<text x="199.9" y="56.4">PA1</text>
<text x="199.9" y="59">PA2</text>
<text x="209.1" y="59">RS1</text>
<text x="209.1" y="56.4">RS0</text>
<text x="215.6" y="57.7">37</text>
<text x="215.6" y="55.2">38</text>
<text x="196.6" y="60.2">5</text>
<text x="196.6" y="62.8">6</text>
<text x="196.6" y="65.3">7</text>
<text x="199.9" y="61.5">PA3</text>
<text x="199.9" y="64.1">PA4</text>
<text x="209.1" y="64.1">RS3</text>
<text x="209.1" y="61.5">RS2</text>
<text x="215.6" y="65.3">34</text>
<text x="215.6" y="62.8">35</text>
<text x="215.6" y="60.2">36</text>
<text x="196.6" y="67.9">8</text>
<text x="196.6" y="70.4">9</text>
<text x="199.9" y="66.6">PA5</text>
<text x="199.9" y="69.1">PA6</text>
<text x="199.9" y="71.7">PA7</text>
<text x="207.3" y="66.6">RESB</text>
<text x="210.7" y="71.7">D1</text>
<text x="210.7" y="69.1">D0</text>
<text x="215.6" y="70.4">32</text>
<text x="215.6" y="67.9">33</text>
<text x="397.3" y="71.9">A</text>
<text x="155" y="77">3</text>
<text x="155" y="74.4">4</text>
<text x="157.4" y="75.7">3</text>
<text x="157.4" y="73.2">4</text>
<text x="195.3" y="72.9">10</text>
<text x="195.3" y="75.5">11</text>
<text x="199.9" y="74.2">PB0</text>
<text x="199.9" y="76.8">PB1</text>
<text x="210.7" y="76.8">D3</text>
<text x="210.7" y="74.2">D2</text>
<text x="215.6" y="75.5">30</text>
<text x="215.6" y="72.9">31</text>
<text x="397.3" y="74.4">D</text>
<text x="397.3" y="77">C</text>
<text x="155" y="82.1">1</text>
<text x="155" y="79.5">2</text>
<text x="157.4" y="80.8">1</text>
<text x="157.4" y="78.3">2</text>
<text x="195.3" y="78">12</text>
<text x="195.3" y="80.6">13</text>
<text x="195.3" y="83.1">14</text>
<text x="199.9" y="79.3">PB2</text>
<text x="199.9" y="81.8">PB3</text>
<text x="210.7" y="81.8">D5</text>
<text x="210.7" y="79.3">D4</text>
<text x="215.6" y="83.1">27</text>
<text x="215.6" y="80.6">28</text>
<text x="215.6" y="78">29</text>
<text x="397.3" y="79.5">B</text>
<text x="75.9" y="89.7">1</text>
<text x="195.3" y="85.6">15</text>
<text x="195.3" y="88.2">16</text>
<text x="199.9" y="84.4">PB4</text>
<text x="199.9" y="86.9">PB5</text>
<text x="199.9" y="89.5">PB6</text>
<text x="208.5" y="89.5">PHI2</text>
<text x="210.7" y="86.9">D7</text>
<text x="210.7" y="84.4">D6</text>
<text x="215.6" y="88.2">25</text>
<text x="215.6" y="85.6">26</text>
<text x="75.9" y="92.2">2</text>
<text x="195.3" y="90.7">17</text>
<text x="195.3" y="93.3">18</text>
<text x="195.3" y="95.8">19</text>
<text x="199.9" y="92">PB7</text>
<text x="199.9" y="94.5">CB1</text>
<text x="207.6" y="94.5">CS2B</text>
<text x="209.1" y="92">CS1</text>
<text x="215.6" y="95.8">22</text>
<text x="215.6" y="93.3">23</text>
<text x="215.6" y="90.7">24</text>
<text x="195.3" y="98.3">20</text>
<text x="199.9" y="97.1">CB2</text>
<text x="199.9" y="99.6">VDD</text>
<text x="208" y="99.6">IRQB</text>
<text x="208.2" y="97.1">RWB</text>
<text x="215.6" y="98.3">21</text>
<text x="190.1" y="111.3">1</text>
<text x="190.1" y="113.8">2</text>
<text x="192.5" y="112.5">1</text>
<text x="192.5" y="115.1">2</text>
<text x="369.2" y="136.7">2</text>
<text x="369.2" y="134.1">1</text>
<text x="371.5" y="137.9">GND</text>
<text x="371.5" y="135.4">Tri-State</text>
<text x="387.6" y="135.4">VDD</text>
<text x="387.6" y="137.9">OUT</text>
<text x="393.6" y="134.1">4</text>
<text x="393.6" y="136.7">3</text>
<text x="164.8" y="140.3">1</text>
<text x="164.8" y="142.8">2</text>
<text x="168.1" y="141.5">VSS</text>
<text x="189.7" y="141.5">VCC</text>
<text x="196.6" y="142.8">39</text>
<text x="196.6" y="140.3">40</text>
<text x="274.1" y="140.3">1</text>
<text x="274.1" y="142.8">2</text>
<text x="277.4" y="141.5">VSS</text>
<text x="298.9" y="141.5">VCC</text>
<text x="305.8" y="142.8">39</text>
<text x="305.8" y="140.3">40</text>
<text x="164.8" y="145.3">3</text>
<text x="164.8" y="147.9">4</text>
<text x="168.1" y="144.1">NC</text>
<text x="168.1" y="146.6">ANALOG_B ANALOG_C</text>
<text x="168.1" y="149.1">ANALOG_A</text>
<text x="187.4" y="144.1">TEST1</text>
<text x="190.1" y="149.1">DA0</text>
<text x="196.6" y="147.9">37</text>
<text x="196.6" y="145.3">38</text>
<text x="274.1" y="145.3">3</text>
<text x="274.1" y="147.9">4</text>
<text x="277.4" y="144.1">NC</text>
<text x="277.4" y="146.6">ANALOG_B ANALOG_C</text>
<text x="277.4" y="149.1">ANALOG_A</text>
<text x="296.6" y="144.1">TEST1</text>
<text x="299.3" y="149.1">DA0</text>
<text x="305.8" y="147.9">37</text>
<text x="305.8" y="145.3">38</text>
<text x="142.3" y="155.7">8</text>
<text x="144.7" y="154.5">8</text>
<text x="164.8" y="150.4">5</text>
<text x="164.8" y="153">6</text>
<text x="164.8" y="155.5">7</text>
<text x="168.1" y="151.7">NC</text>
<text x="168.1" y="154.2">IOB7</text>
<text x="190.1" y="154.2">DA2</text>
<text x="190.1" y="151.7">DA1</text>
<text x="196.6" y="155.5">34</text>
<text x="196.6" y="153">35</text>
<text x="196.6" y="150.4">36</text>
<text x="251.5" y="155.7">8</text>
<text x="253.9" y="154.5">8</text>
<text x="274.1" y="150.4">5</text>
<text x="274.1" y="153">6</text>
<text x="274.1" y="155.5">7</text>
<text x="277.4" y="151.7">NC</text>
<text x="277.4" y="154.2">IOB7</text>
<text x="299.3" y="154.2">DA2</text>
<text x="299.3" y="151.7">DA1</text>
<text x="305.8" y="155.5">34</text>
<text x="305.8" y="153">35</text>
<text x="305.8" y="150.4">36</text>
<text x="142.3" y="160.8">6</text>
<text x="142.3" y="158.3">7</text>
<text x="144.7" y="159.5">6</text>
<text x="144.7" y="157">7</text>
<text x="164.8" y="158">8</text>
<text x="164.8" y="160.6">9</text>
<text x="168.1" y="156.8">IOB6</text>
<text x="168.1" y="159.3">IOB5</text>
<text x="168.1" y="161.8">IOB4</text>
<text x="190.1" y="161.8">DA5</text>
<text x="190.1" y="159.3">DA4</text>
<text x="190.1" y="156.8">DA3</text>
<text x="196.6" y="160.6">32</text>
<text x="196.6" y="158">33</text>
<text x="251.5" y="160.8">6</text>
<text x="251.5" y="158.3">7</text>
<text x="253.9" y="159.5">6</text>
<text x="253.9" y="157">7</text>
<text x="274.1" y="158">8</text>
<text x="274.1" y="160.6">9</text>
<text x="277.4" y="156.8">IOB6</text>
<text x="277.4" y="159.3">IOB5</text>
<text x="277.4" y="161.8">IOB4</text>
<text x="299.3" y="161.8">DA5</text>
<text x="299.3" y="159.3">DA4</text>
<text x="299.3" y="156.8">DA3</text>
<text x="305.8" y="160.6">32</text>
<text x="305.8" y="158">33</text>
<text x="142.3" y="165.9">4</text>
<text x="142.3" y="163.3">5</text>
<text x="144.7" y="167.2">3</text>
<text x="144.7" y="164.6">4</text>
<text x="144.7" y="162.1">5</text>
<text x="163.5" y="163.1">10</text>
<text x="163.5" y="165.7">11</text>
<text x="168.1" y="164.4">IOB3</text>
<text x="168.1" y="166.9">IOB2</text>
<text x="190.1" y="166.9">DA7</text>
<text x="190.1" y="164.4">DA6</text>
<text x="196.6" y="165.7">30</text>
<text x="196.6" y="163.1">31</text>
<text x="251.5" y="165.9">4</text>
<text x="251.5" y="163.3">5</text>
<text x="253.9" y="167.2">3</text>
<text x="253.9" y="164.6">4</text>
<text x="253.9" y="162.1">5</text>
<text x="272.8" y="163.1">10</text>
<text x="272.8" y="165.7">11</text>
<text x="277.4" y="164.4">IOB3</text>
<text x="277.4" y="166.9">IOB2</text>
<text x="299.3" y="166.9">DA7</text>
<text x="299.3" y="164.4">DA6</text>
<text x="305.8" y="165.7">30</text>
<text x="305.8" y="163.1">31</text>
<text x="142.3" y="173.5">1</text>
<text x="142.3" y="171">2</text>
<text x="142.3" y="168.4">3</text>
<text x="144.7" y="172.2">1</text>
<text x="144.7" y="169.7">2</text>
<text x="163.5" y="168.2">12</text>
<text x="163.5" y="170.7">13</text>
<text x="163.5" y="173.3">14</text>
<text x="168.1" y="169.5">IOB1</text>
<text x="168.1" y="172">IOB0</text>
<text x="190.1" y="172">BC2</text>
<text x="190.1" y="169.5">BC1</text>
<text x="196.6" y="173.3">27</text>
<text x="196.6" y="170.7">28</text>
<text x="196.6" y="168.2">29</text>
<text x="251.5" y="173.5">1</text>
<text x="251.5" y="171">2</text>
<text x="251.5" y="168.4">3</text>
<text x="253.9" y="172.2">1</text>
<text x="253.9" y="169.7">2</text>
<text x="272.8" y="168.2">12</text>
<text x="272.8" y="170.7">13</text>
<text x="272.8" y="173.3">14</text>
<text x="277.4" y="169.5">IOB1</text>
<text x="277.4" y="172">IOB0</text>
<text x="299.3" y="172">BC2</text>
<text x="299.3" y="169.5">BC1</text>
<text x="305.8" y="173.3">27</text>
<text x="305.8" y="170.7">28</text>
<text x="305.8" y="168.2">29</text>
<text x="163.5" y="175.8">15</text>
<text x="163.5" y="178.4">16</text>
<text x="168.1" y="174.5">IOA7</text>
<text x="168.1" y="177.1">IOA6</text>
<text x="168.1" y="179.6">IOA5</text>
<text x="189" y="174.5">BDIR</text>
<text x="190.2" y="177.1">SEL</text>
<text x="191.7" y="179.6">A8</text>
<text x="196.6" y="178.4">25</text>
<text x="196.6" y="175.8">26</text>
<text x="272.8" y="175.8">15</text>
<text x="272.8" y="178.4">16</text>
<text x="277.4" y="174.5">IOA7</text>
<text x="277.4" y="177.1">IOA6</text>
<text x="277.4" y="179.6">IOA5</text>
<text x="298.3" y="174.5">BDIR</text>
<text x="299.4" y="177.1">SEL</text>
<text x="301" y="179.6">A8</text>
<text x="305.8" y="178.4">25</text>
<text x="305.8" y="175.8">26</text>
<text x="142.3" y="184.9">8</text>
<text x="144.7" y="183.7">8</text>
<text x="163.5" y="180.9">17</text>
<text x="163.5" y="183.4">18</text>
<text x="163.5" y="186">19</text>
<text x="168.1" y="182.2">IOA4</text>
<text x="168.1" y="184.7">IOA3</text>
<text x="186.9" y="184.7">RESET</text>
<text x="191.7" y="182.2">A9</text>
<text x="196.6" y="186">22</text>
<text x="196.6" y="183.4">23</text>
<text x="196.6" y="180.9">24</text>
<text x="251.5" y="184.9">8</text>
<text x="253.9" y="183.7">8</text>
<text x="272.8" y="180.9">17</text>
<text x="272.8" y="183.4">18</text>
<text x="272.8" y="186">19</text>
<text x="277.4" y="182.2">IOA4</text>
<text x="277.4" y="184.7">IOA3</text>
<text x="296.1" y="184.7">RESET</text>
<text x="301" y="182.2">A9</text>
<text x="305.8" y="186">22</text>
<text x="305.8" y="183.4">23</text>
<text x="305.8" y="180.9">24</text>
<text x="142.3" y="190">6</text>
<text x="142.3" y="187.5">7</text>
<text x="144.7" y="191.3">5</text>
<text x="144.7" y="188.7">6</text>
<text x="144.7" y="186.2">7</text>
<text x="163.5" y="188.5">20</text>
<text x="168.1" y="187.2">IOA2</text>
<text x="168.1" y="189.8">IOA1</text>
<text x="186.6" y="187.2">CLOCK</text>
<text x="189.3" y="189.8">IOA0</text>
<text x="196.6" y="188.5">21</text>
<text x="251.5" y="190">6</text>
<text x="251.5" y="187.5">7</text>
<text x="253.9" y="191.3">5</text>
<text x="253.9" y="188.7">6</text>
<text x="253.9" y="186.2">7</text>
<text x="272.8" y="188.5">20</text>
<text x="277.4" y="187.2">IOA2</text>
<text x="277.4" y="189.8">IOA1</text>
<text x="295.8" y="187.2">CLOCK</text>
<text x="298.5" y="189.8">IOA0</text>
<text x="305.8" y="188.5">21</text>
<text x="142.3" y="197.6">3</text>
<text x="142.3" y="195.1">4</text>
<text x="142.3" y="192.6">5</text>
<text x="144.7" y="196.4">3</text>
<text x="144.7" y="193.8">4</text>
<text x="251.5" y="197.6">3</text>
<text x="251.5" y="195.1">4</text>
<text x="251.5" y="192.6">5</text>
<text x="253.9" y="196.4">3</text>
<text x="253.9" y="193.8">4</text>
<text x="142.3" y="202.7">1</text>
<text x="142.3" y="200.2">2</text>
<text x="144.7" y="201.4">1</text>
<text x="144.7" y="198.9">2</text>
<text x="251.5" y="202.7">1</text>
<text x="251.5" y="200.2">2</text>
<text x="253.9" y="201.4">1</text>
<text x="253.9" y="198.9">2</text>
</g>
<text font-size="2.3" fill="#a00000" x="201.7" y="47.5">W65C22S</text>
</svg>
